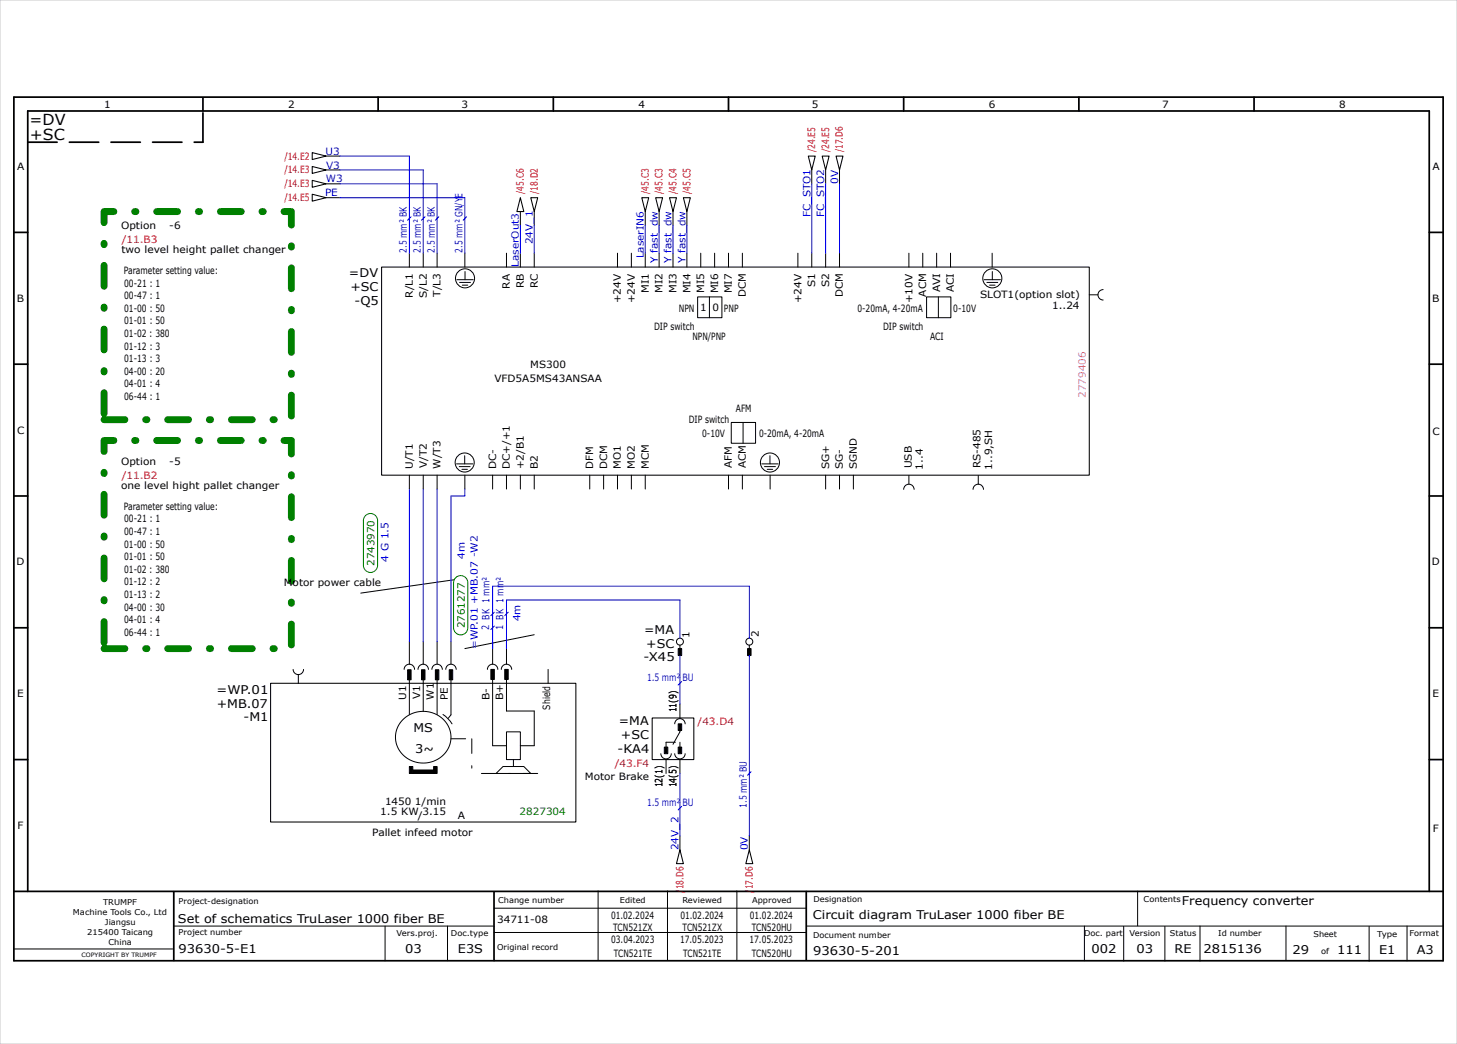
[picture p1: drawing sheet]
<svg xmlns="http://www.w3.org/2000/svg" width="420mm" height="301mm" viewBox="0 0 420 301" stroke-linecap="round" stroke-linejoin="round" font-family="sans-serif">
<g fill="none" stroke="#000" stroke-width=".5">
<path d="M4 28h412v249h-412zM58.5 28.2v3.8M109 28v4M159.5 28v4M210 28v4M260.5 28v4M311 28v4M361.5 28v4M4 67h4M412 67h4M4 105h4M412 105h4"/>
<path d="M4 143h4M412 143h4M4 181h4M412 181h4M4 219h4M412 219h4M4 257h412M8 257v-225h404v225M50.1 257.1v19.8M142.4 257.2v19.8M232.4 257.1v19.7"/>
</g>
<g fill="none" stroke="#000" stroke-width=".29">
<path d="M94 45h4M94 49h4M94 53h4M94 57h4M234 49v4M238 49v4M242 49v4M118 73v4M122 73v4M126 73v4M134 73v4M134 78.3v2.3"/>
<path d="M146 73v4M150 61v4M150 73v4M154 61v4M154 73v4M178 73v4M182 73v4M186 61v4M186 73v4M190 61v4M190 73v4M194 61v4"/>
<path d="M194 73v4M198 61v4M198 73v4M202 73v4M206 73v4M210 73v4M214 73v4M230 73v4M234 73v4M238 73v4M242 73v4M262 73v4"/>
<path d="M266 73v4M270 73v4M274 73v4M286 73v4M286 78.3v2.3M131.7 80.6h4.7M132.5 81.4h3.1M133.3 82.2h1.5M201.1 85.6h7v6h-7zM204.5 85.6v6M267.1 85.6h7v6h-7zM270.5 85.6v6"/>
<path d="M283.7 80.6h4.7M284.5 81.4h3.1M285.3 82.2h1.5M314 85h2.5M318 83.5a1.5 1.5 0 0 0-1.5 1.5 1.5 1.5 0 0 0 1.5 1.5M118 137v4M122 137v4M126 137v4M131.6 133.7h4.7M132.4 134.5h3.1M133.2 135.3h1.5M134 131.4v2.3"/>
<path d="M134 137v4M142 137v4M146 137v4M150 137v4M154 137v4M170 137v4M174 137v4M178 137v4M182 137v4M186 137v4M210 137v4M210.8 121.8h7v6h-7z"/>
<path d="M214 137v4M214.2 121.8v6M219.6 133.7h4.7M220.4 134.5h3.1M221.2 135.3h1.5M222 131.4v2.3M222 137v4M238 137v4M242 137v4M246 137v4M262 137.1v2.5M282 137.1v2.5"/>
<path d="M260.5 141.1a1.5 1.5 0 0 1 1.5-1.5 1.5 1.5 0 0 1 1.5 1.5M280.5 141.1a1.5 1.5 0 0 1 1.5-1.5 1.5 1.5 0 0 1 1.5 1.5M132 167l-28 4M84.5 193a1.5 1.5 0 0 0 1.5 1.5 1.5 1.5 0 0 0 1.5-1.5M86 194.5v2.5M116.5 193a1.5 1.5 0 0 1 1.5-1.5 1.5 1.5 0 0 1 1.5 1.5M118 185v6.5M118 196v10M120.5 193a1.5 1.5 0 0 1 1.5-1.5 1.5 1.5 0 0 1 1.5 1.5M122 185v6.5M122 196v9.1M124.5 193a1.5 1.5 0 0 1 1.5-1.5 1.5 1.5 0 0 1 1.5 1.5"/>
<path d="M126 185v6.5M126 196v10M128.5 193a1.5 1.5 0 0 1 1.5-1.5 1.5 1.5 0 0 1 1.5 1.5M130 185v6.5M130 196v10.1l-.8 1M140.5 193a1.5 1.5 0 0 1 1.5-1.5 1.5 1.5 0 0 1 1.5 1.5M142 185v6.5M142 195.9v19.1h4M144.5 193a1.5 1.5 0 0 1 1.5-1.5 1.5 1.5 0 0 1 1.5 1.5M146 195.9v9.1h8v10h-4M146 185v6.5M154 183l-20 4"/>
<path d="M158 193v4M196 186v2M216 186v2M116.2 207.5l2.4-1.7 2.8-.7 3 .3 2.7 1.4 1.9 2.1 .9 2.6-.1 2.8-.5 1.3-.8 1.3-1 1.1-1.3 .9-1.5 .7-1.6 .3-1.7 .1-1.6-.3-1.5-.6-1.4-.8-1.1-1-.9-1.3-.6-1.4-.3-1.5 .1-1.6 .4-1.5 .7-1.4zM127.7 206l1.4 1.2 1.2 1.5M146 211h4v8h-4zM190.5 217.3a1.5 1.5 0 0 0 1.5 1.5 1.5 1.5 0 0 0 1.5-1.5M192 219v4M194.5 208.7a1.5 1.5 0 0 1 1.5-1.5 1.5 1.5 0 0 1 1.5 1.5M194.5 217.3a1.5 1.5 0 0 0 1.5 1.5 1.5 1.5 0 0 0 1.5-1.5M194.7 214h-2.7v1.3M196 203v4"/>
<path d="M196 209v2l-2 3.6M196 214v1.3M196 219v4M145 221h6l2 2h-10zM172.4 256.9v20M192.4 256.9v20M196 241v4M212.4 256.9v20M216 241v4M327.9 256.9v10M4.1 273.6h45.7M50.1 267h92.2"/>
<path d="M111 267v10M129 267v10M142.4 261.9h90M142.4 268.9h90M232.5 267h183.5M312.6 267v10M323.9 267.1v10M335.8 267.1v10M345.9 267v10.1M370.7 267v9.8M394.7 267.1v10M405.6 267v10"/>
<circle cx="134" cy="80.2" r="2.75"/>
<circle cx="286" cy="80.2" r="2.75"/>
<circle cx="133.9" cy="133.3" r="2.75"/>
<circle cx="221.9" cy="133.3" r="2.75"/>
<circle cx="196" cy="185" r="1"/>
<circle cx="216" cy="185" r="1"/>
</g>
<path d="M8 41h50.5M58.5 41v-8.8" fill="none" stroke="#000" stroke-width=".5" stroke-dasharray="8.5 3.5"/>
<path d="M0 0h420v301h-420z" fill="none" stroke="#c9c9c9" stroke-width=".29"/>
<path d="M30 61h54v60h-54zM30 127h54v60h-54z" fill="none" stroke="#008000" stroke-width="2" stroke-dasharray="6 6 .4 6"/>
<g fill="none" stroke="#000" stroke-width=".3">
<path d="M90 44l4 1-4 1zM90 48l4 1-4 1zM90 52l4 1-4 1zM90 56l4 1-4 1zM150 57l1 4h-2zM153 57h2l-1 4zM185 57h2l-1 4zM189 57h2l-1 4zM193 57h2l-1 4zM197 57h2l-1 4zM233 45h2l-1 4zM237 45h2l-1 4z"/>
<path d="M241 45h2l-1 4zM110 77h204v60h-204zM78 197h88v40h-88zM188 207h12v12h-12zM196 245l1 4h-2zM216 245l1 4h-2z"/>
</g>
<g fill="none" stroke="#00f" stroke-width=".29">
<path d="M98 45h20v28M98 49h24v24M98 53h28v20M98 57h36v16M234 53v20M238 53v20M242 53v20M150 65v8M154 65v8M186 65v8M190 65v8M194 65v8"/>
<path d="M198 65v8M118 141v44M122 141v44M126 141v44M134 141v2h-4v42M196 184v-11h-50v14M196 189v14M216 184v-15h-74v18M216 189v52M196 223v18"/>
</g>
<g fill="#000" stroke="#000" stroke-width=".29">
<path d="M117.5 193.1h1v2.9h-1z" fill-rule="evenodd"/>
<path d="M121.5 193.1h1v2.9h-1z" fill-rule="evenodd"/>
<path d="M125.5 193.1h1v2.9h-1z" fill-rule="evenodd"/>
<path d="M129.5 193.1h1v2.9h-1z" fill-rule="evenodd"/>
<path d="M141.5 193h1v2.9h-1z" fill-rule="evenodd"/>
<path d="M145.5 193h1v2.9h-1z" fill-rule="evenodd"/>
<path d="M195.5 187h1v2h-1z" fill-rule="evenodd"/>
<path d="M215.5 187h1v2h-1z" fill-rule="evenodd"/>
<path d="M191.5 215.4h1v1.9h-1z" fill-rule="evenodd"/>
<path d="M195.5 208.7h1v1.9h-1z" fill-rule="evenodd"/>
<path d="M195.5 215.4h1v1.9h-1z" fill-rule="evenodd"/>
<path d="M118 221h1v2h-1z" fill-rule="evenodd"/>
<path d="M119 222h6v1h-6z" fill-rule="evenodd"/>
<path d="M125 221h1v2h-1z" fill-rule="evenodd"/>
</g>
<path d="M148 219v2" fill="none" stroke="#000" stroke-width=".29" stroke-dasharray="8.5 3.5"/>
<path d="M130 213h6M136 213v10M155 223h-19" fill="none" stroke="#000" stroke-width=".29" stroke-dasharray="4.2 3.5 .7 3.5"/>
<g fill="#fff" stroke="#008000" stroke-width=".29">
<path d="M105.4 148.7a2.05 2.05 0 0 1 2.2-.5 2.05 2.05 0 0 1 1.2 1.9v12.9a2.05 2.05 0 0 1-2 2 2.05 2.05 0 0 1-2.1-2v-12.9z" fill-rule="evenodd"/>
<path d="M131.4 166.6a2.05 2.05 0 0 1 2.2-.5 2.05 2.05 0 0 1 1.3 1.9v13a2.05 2.05 0 0 1-2.1 2.1 2.05 2.05 0 0 1-2-2.1v-13z" fill-rule="evenodd"/>
</g>
<path d="M118.5 62.5l-1 1M122.5 62.5l-1 1M126.5 62.5l-1 1M134.5 62.5l-1 1M142.5 176.5l-1 1M146.5 176.5l-1 1M142.5 180.5l-1 1M196.5 196.5l-1 1M196.5 232.5l-1 1M216.5 222.5l-1 1" fill="none" stroke="#00f" stroke-width=".3"/>
<g font-size="4.4">
<text x="8.5" y="36">=DV</text>
<text x="8.6" y="40.5">+SC</text>
</g>
<g font-size="3.5">
<text x="100.6" y="80">=DV</text>
<text x="101" y="84">+SC</text>
<text x="102.2" y="88">-Q5</text>
<text x="185.7" y="182.7">=MA</text>
<text x="185.5" y="190.7">-X45</text>
<text x="186.3" y="186.7">+SC</text>
<text x="62.4" y="200">=WP.01</text>
<text x="62.5" y="204">+MB.07</text>
<text x="70.2" y="208">-M1</text>
<text x="178.4" y="209">=MA</text>
<text x="119.1" y="211">MS</text>
<text x="179" y="213">+SC</text>
<text x="119.7" y="217">3~</text>
<text x="178" y="217">-KA4</text>
<text x="340.7" y="261">Frequency converter</text>
<text x="51.3" y="266">Set of schematics TruLaser 1000 fiber BE</text>
<text x="234.3" y="265">Circuit diagram TruLaser 1000 fiber BE</text>
<text x="51.5" y="274.7">93630-5-E1</text>
<text x="116.8" y="274.9">03</text>
<text x="132" y="274.9">E3S</text>
<text x="234.4" y="275.3">93630-5-201</text>
<text x="314.6" y="274.8">002</text>
<text x="327.6" y="274.9">03</text>
<text x="338.6" y="274.8">RE</text>
<text x="346.9" y="274.7">2815136</text>
<text x="372.6" y="275">29</text>
<text x="385.4" y="275">111</text>
<text x="397.6" y="275">E1</text>
<text x="408.4" y="275">A3</text>
</g>
<g font-size="2.9">
<text x="30" y="31">1</text>
<text x="83" y="31">2</text>
<text x="133.1" y="31">3</text>
<text x="184.1" y="31">4</text>
<text x="234.1" y="31">5</text>
<text x="285" y="31">6</text>
<text x="335" y="31">7</text>
<text x="386" y="31">8</text>
<text x="5" y="49">A</text>
<text x="413" y="49">A</text>
<text x="34.9" y="66">Option</text>
<text x="48.8" y="66">-6</text>
<text x="35" y="73">two level height pallet changer</text>
<text x="35.7" y="79">Parameter setting value:</text>
<text x="35.8" y="82.6">00-21 : 1</text>
<text x="147" y="83.2" transform="rotate(-90 147 83.2)">RA</text>
<text x="151" y="83.1" transform="rotate(-90 151 83.1)">RB</text>
<text x="155" y="83.1" transform="rotate(-90 155 83.1)">RC</text>
<text x="235" y="82.7" transform="rotate(-90 235 82.7)">S1</text>
<text x="239" y="82.8" transform="rotate(-90 239 82.8)">S2</text>
<text x="4.8" y="87">B</text>
<text x="35.8" y="86.3">00-47 : 1</text>
<text x="35.8" y="89.9">01-00 : 50</text>
<text x="119" y="85.8" transform="rotate(-90 119 85.8)">R/L1</text>
<text x="123" y="85.9" transform="rotate(-90 123 85.9)">S/L2</text>
<text x="127" y="85.6" transform="rotate(-90 127 85.6)">T/L3</text>
<text x="179" y="87.4" transform="rotate(-90 179 87.4)">+24V</text>
<text x="183" y="87.4" transform="rotate(-90 183 87.4)">+24V</text>
<text x="187" y="84.4" transform="rotate(-90 187 84.4)">MI1</text>
<text x="191" y="84.5" transform="rotate(-90 191 84.5)">MI2</text>
<text x="195" y="84.5" transform="rotate(-90 195 84.5)">MI3</text>
<text x="195.7" y="90">NPN</text>
<text x="199" y="84.6" transform="rotate(-90 199 84.6)">MI4</text>
<text x="201.8" y="89.8">1</text>
<text x="203" y="84.5" transform="rotate(-90 203 84.5)">MI5</text>
<text x="205.3" y="89.8">0</text>
<text x="207" y="84.6" transform="rotate(-90 207 84.6)">MI6</text>
<text x="208.7" y="90">PNP</text>
<text x="211" y="84.6" transform="rotate(-90 211 84.6)">MI7</text>
<text x="215" y="85.7" transform="rotate(-90 215 85.7)">DCM</text>
<text x="231" y="87.4" transform="rotate(-90 231 87.4)">+24V</text>
<text x="243" y="85.7" transform="rotate(-90 243 85.7)">DCM</text>
<text x="247.2" y="90">0-20mA, 4-20mA</text>
<text x="263" y="87.4" transform="rotate(-90 263 87.4)">+10V</text>
<text x="267" y="85.5" transform="rotate(-90 267 85.5)">ACM</text>
<text x="271" y="84.3" transform="rotate(-90 271 84.3)">AVI</text>
<text x="274.8" y="90">0-10V</text>
<text x="275" y="84.3" transform="rotate(-90 275 84.3)">ACI</text>
<text x="282.5" y="86">SLOT1(option slot)</text>
<text x="303.3" y="89">1..24</text>
<text x="412.8" y="87">B</text>
<text x="35.8" y="93.5">01-01 : 50</text>
<text x="188.6" y="95">DIP switch</text>
<text x="254.6" y="95">DIP switch</text>
<text x="35.8" y="97.1">01-02 : 380</text>
<text x="35.8" y="100.8">01-12 : 3</text>
<text x="199.6" y="98">NPN/PNP</text>
<text x="268.1" y="98">ACI</text>
<text x="35.8" y="104.4">01-13 : 3</text>
<text x="152.9" y="106">MS300</text>
<text x="35.8" y="108">04-00 : 20</text>
<text x="35.8" y="111.7">04-01 : 4</text>
<text x="142.5" y="110">VFD5A5MS43ANSAA</text>
<text x="35.8" y="115.3">06-44 : 1</text>
<text x="212.1" y="118.8">AFM</text>
<text x="5" y="125">C</text>
<text x="198.6" y="122">DIP switch</text>
<text x="202.4" y="126">0-10V</text>
<text x="218.8" y="126">0-20mA, 4-20mA</text>
<text x="413" y="125.5">C</text>
<text x="34.9" y="134">Option</text>
<text x="48.8" y="134">-5</text>
<text x="119" y="135.2" transform="rotate(-90 119 135.2)">U/T1</text>
<text x="123" y="135" transform="rotate(-90 123 135)">V/T2</text>
<text x="127" y="135.1" transform="rotate(-90 127 135.1)">W/T3</text>
<text x="143" y="135.3" transform="rotate(-90 143 135.3)">DC-</text>
<text x="147" y="135.3" transform="rotate(-90 147 135.3)">DC+/+1</text>
<text x="151" y="135.3" transform="rotate(-90 151 135.3)">+2/B1</text>
<text x="155" y="135.3" transform="rotate(-90 155 135.3)">B2</text>
<text x="171" y="135.3" transform="rotate(-90 171 135.3)">DFM</text>
<text x="175" y="135.3" transform="rotate(-90 175 135.3)">DCM</text>
<text x="179" y="135.2" transform="rotate(-90 179 135.2)">MO1</text>
<text x="183" y="135.2" transform="rotate(-90 183 135.2)">MO2</text>
<text x="187" y="135.2" transform="rotate(-90 187 135.2)">MCM</text>
<text x="211" y="135" transform="rotate(-90 211 135)">AFM</text>
<text x="215" y="135" transform="rotate(-90 215 135)">ACM</text>
<text x="239" y="135.2" transform="rotate(-90 239 135.2)">SG+</text>
<text x="243" y="135.2" transform="rotate(-90 243 135.2)">SG-</text>
<text x="247" y="135.2" transform="rotate(-90 247 135.2)">SGND</text>
<text x="262.8" y="135" transform="rotate(-90 262.8 135)">USB</text>
<text x="266" y="135.4" transform="rotate(-90 266 135.4)">1..4</text>
<text x="282.6" y="135" transform="rotate(-90 282.6 135)">RS-485</text>
<text x="286" y="135.4" transform="rotate(-90 286 135.4)">1..9,SH</text>
<text x="34.9" y="141">one level hight pallet changer</text>
<text x="35.7" y="147">Parameter setting value:</text>
<text x="35.8" y="150.6">00-21 : 1</text>
<text x="35.8" y="154.3">00-47 : 1</text>
<text x="35.8" y="157.9">01-00 : 50</text>
<text x="35.8" y="161.5">01-01 : 50</text>
<text x="4.8" y="163">D</text>
<text x="35.8" y="165.1">01-02 : 380</text>
<text x="412.7" y="163">D</text>
<text x="35.8" y="168.8">01-12 : 2</text>
<text x="35.8" y="172.4">01-13 : 2</text>
<text x="81.8" y="169">Motor power cable</text>
<text x="35.8" y="176">04-00 : 30</text>
<text x="35.8" y="179.7">04-01 : 4</text>
<text x="35.8" y="183.3">06-44 : 1</text>
<text x="198.8" y="183.9" transform="rotate(-90 198.8 183.9)">1</text>
<text x="218.8" y="183.7" transform="rotate(-90 218.8 183.7)">2</text>
<text x="5" y="201">E</text>
<text x="117.1" y="201.8" transform="rotate(-90 117.1 201.8)">U1</text>
<text x="121.1" y="201.6" transform="rotate(-90 121.1 201.6)">V1</text>
<text x="125.1" y="201.7" transform="rotate(-90 125.1 201.7)">W1</text>
<text x="129.1" y="201.9" transform="rotate(-90 129.1 201.9)">PE</text>
<text x="141.1" y="201.9" transform="rotate(-90 141.1 201.9)">B-</text>
<text x="145" y="201.9" transform="rotate(-90 145 201.9)">B+</text>
<text x="413" y="201">E</text>
<text x="158.6" y="204.6" transform="rotate(-90 158.6 204.6)">Shield</text>
<text x="195" y="205.4" transform="rotate(-90 195 205.4)">11(9)</text>
<text x="168.6" y="225">Motor Brake</text>
<text x="191" y="227" transform="rotate(-90 191 227)">12(1)</text>
<text x="195" y="227" transform="rotate(-90 195 227)">14(5)</text>
<text x="111" y="232">1450</text>
<text x="119.6" y="232">1/min</text>
<text x="5.1" y="239">F</text>
<text x="109.6" y="235">1.5 KW 3.15</text>
<text x="120.4" y="236">/</text>
<text x="132" y="236">A</text>
<text x="107.3" y="241">Pallet infeed motor</text>
<text x="413" y="240">F</text>
<text x="143.3" y="266">34711-08</text>
<text x="176.1" y="264.9">01.02.2024</text>
<text x="176.8" y="268.4">TCN521ZX</text>
<text x="196.1" y="264.9">01.02.2024</text>
<text x="196.8" y="268.4">TCN521ZX</text>
<text x="216.1" y="264.9">01.02.2024</text>
<text x="216.7" y="268.4">TCN520HU</text>
<text x="176.2" y="271.9">03.04.2023</text>
<text x="176.9" y="275.9">TCN521TE</text>
<text x="196" y="271.9">17.05.2023</text>
<text x="196.9" y="275.9">TCN521TE</text>
<text x="216" y="271.9">17.05.2023</text>
<text x="216.7" y="275.9">TCN520HU</text>
</g>
<g font-size="2.9" fill="#b60000">
<text x="82" y="46">/14.E2</text>
<text x="235" y="43.9" transform="rotate(-90 235 43.9)">/24.E5</text>
<text x="239" y="43.9" transform="rotate(-90 239 43.9)">/24.E5</text>
<text x="243" y="43.9" transform="rotate(-90 243 43.9)">/17.D6</text>
<text x="82" y="50">/14.E3</text>
<text x="82" y="54">/14.E3</text>
<text x="82" y="58">/14.E5</text>
<text x="151" y="55.9" transform="rotate(-90 151 55.9)">/45.C6</text>
<text x="155" y="55.9" transform="rotate(-90 155 55.9)">/18.D2</text>
<text x="187" y="55.9" transform="rotate(-90 187 55.9)">/45.C3</text>
<text x="191" y="55.9" transform="rotate(-90 191 55.9)">/45.C3</text>
<text x="195" y="55.9" transform="rotate(-90 195 55.9)">/45.C4</text>
<text x="199" y="55.9" transform="rotate(-90 199 55.9)">/45.C5</text>
<text x="35.1" y="70">/11.B3</text>
<text x="35.1" y="138">/11.B2</text>
<text x="201.1" y="209">/43.D4</text>
<text x="177.2" y="221">/43.F4</text>
<text x="197" y="257.4" transform="rotate(-90 197 257.4)">/18.D6</text>
<text x="217" y="257.4" transform="rotate(-90 217 257.4)">/17.D6</text>
</g>
<g font-size="2.9" fill="#00f">
<text x="93.8" y="44.6">U3</text>
<text x="93.9" y="52.6">W3</text>
<text x="94" y="48.6">V3</text>
<text x="241.6" y="53" transform="rotate(-90 241.6 53)">0V</text>
<text x="93.7" y="56.6">PE</text>
<text x="233.6" y="62.6" transform="rotate(-90 233.6 62.6)">FC_STO1</text>
<text x="237.6" y="62.7" transform="rotate(-90 237.6 62.7)">FC_STO2</text>
<text x="153.6" y="70.4" transform="rotate(-90 153.6 70.4)">24V_1</text>
<text x="117.3" y="72.8" transform="rotate(-90 117.3 72.8)">2.5 mm² BK</text>
<text x="121.3" y="72.8" transform="rotate(-90 121.3 72.8)">2.5 mm² BK</text>
<text x="125.3" y="72.8" transform="rotate(-90 125.3 72.8)">2.5 mm² BK</text>
<text x="133.3" y="72.8" transform="rotate(-90 133.3 72.8)">2.5 mm² GN/YE</text>
<text x="149.6" y="77" transform="rotate(-90 149.6 77)">LaserOut3</text>
<text x="185.6" y="74.5" transform="rotate(-90 185.6 74.5)">LaserIN6</text>
<text x="189.6" y="75.8" transform="rotate(-90 189.6 75.8)">Y fast_dw</text>
<text x="193.6" y="75.8" transform="rotate(-90 193.6 75.8)">Y fast_dw</text>
<text x="197.6" y="75.8" transform="rotate(-90 197.6 75.8)">Y fast_dw</text>
<text x="112" y="161.9" transform="rotate(-90 112 161.9)">4 G 1.5</text>
<text x="134" y="161.1" transform="rotate(-90 134 161.1)">4m</text>
<text x="150" y="179.1" transform="rotate(-90 150 179.1)">4m</text>
<text x="141" y="181.7" transform="rotate(-90 141 181.7)">2 BK 1 mm²</text>
<text x="145" y="181.7" transform="rotate(-90 145 181.7)">1 BK 1 mm²</text>
<text x="137.7" y="187.1" transform="rotate(-90 137.7 187.1)">=WP.01 +MB.07 -W2</text>
<text x="186.5" y="196.3">1.5 mm²</text>
<text x="196.7" y="196.3">BU</text>
<text x="186.5" y="232.3">1.5 mm²</text>
<text x="196.7" y="232.3">BU</text>
<text x="215.3" y="232.9" transform="rotate(-90 215.3 232.9)">1.5 mm² BU</text>
<text x="195.6" y="245.2" transform="rotate(-90 195.6 245.2)">24V_2</text>
<text x="215.6" y="245.2" transform="rotate(-90 215.6 245.2)">0V</text>
</g>
<text font-size="2.9" fill="#f0f" x="313" y="114.7" transform="rotate(-90 313 114.7)">2779406</text>
<g font-size="2.9" fill="#008000">
<text x="108" y="163.2" transform="rotate(-90 108 163.2)">2743970</text>
<text x="134" y="181.2" transform="rotate(-90 134 181.2)">2761277</text>
<text x="149.8" y="235">2827304</text>
</g>
<g font-size="2.3">
<text x="21" y="263.8">Machine Tools Co., Ltd</text>
<text x="29.7" y="260.8">TRUMPF</text>
<text x="51.5" y="260.7">Project-designation</text>
<text x="143.6" y="260.4">Change number</text>
<text x="178.7" y="260.4">Edited</text>
<text x="196.7" y="260.4">Reviewed</text>
<text x="216.8" y="260.4">Approved</text>
<text x="234.5" y="260.2">Designation</text>
<text x="329.7" y="260.1">Contents</text>
<text x="25.2" y="269.6">215400 Taicang</text>
<text x="30.3" y="266.7">Jiangsu</text>
<text x="51.5" y="269.7">Project number</text>
<text x="114.3" y="269.9">Vers.proj.</text>
<text x="130" y="269.9">Doc.type</text>
<text x="312.5" y="269.8">Doc. part</text>
<text x="325.6" y="269.9">Version</text>
<text x="337.3" y="269.8">Status</text>
<text x="351.2" y="269.8">Id number</text>
<text x="406.4" y="270">Format</text>
<text x="31.3" y="272.5">China</text>
<text x="143.3" y="273.9">Original record</text>
<text x="234.4" y="270.3">Document number</text>
<text x="378.6" y="270">Sheet</text>
<text x="380.8" y="275">of</text>
<text x="397" y="270">Type</text>
</g>
<text font-size="1.7" x="23.5" y="275.8">COPYRIGHT BY TRUMPF</text>
</svg>
